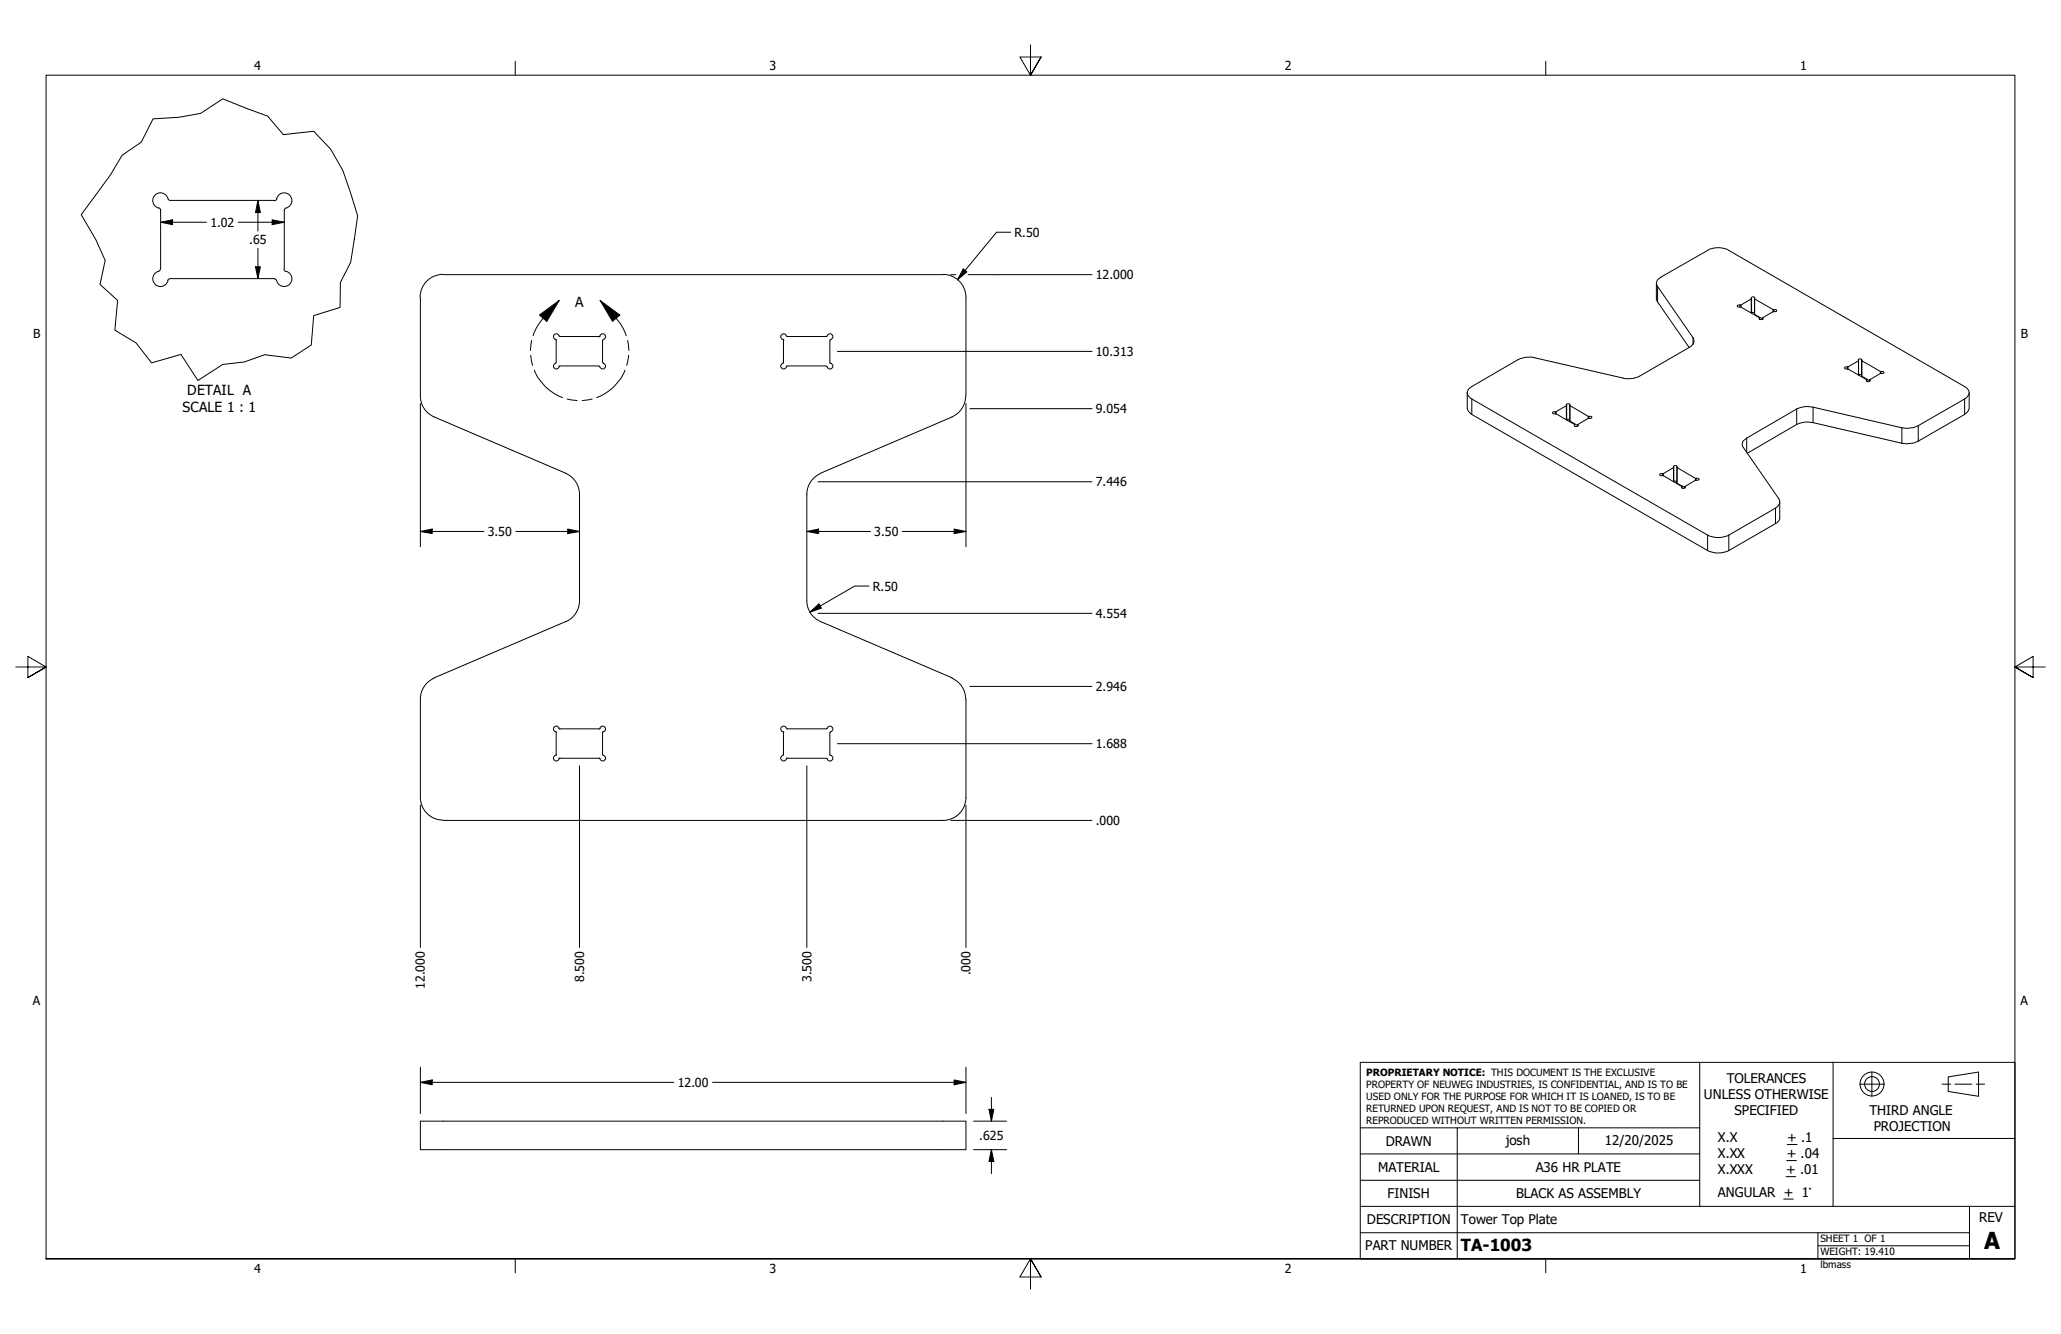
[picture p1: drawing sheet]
<svg xmlns="http://www.w3.org/2000/svg" width="432mm" height="279mm" viewBox="0 0 432 279" stroke-linecap="round" stroke-linejoin="round" font-family="sans-serif">
<!-- layer: Visible (ANSI) -->
<g fill="none" stroke="#000" stroke-width=".21">
<path d="M33.2 43.5l.5 .5M33.6 56.4l-.2 .3a1.64 1.64 0 0 0-1 2.7 1.64 1.64 0 0 0 2.8-.6M33.7 44v12.3M57.5 42h-21.8l-.4-.2a1.64 1.64 0 0 0-2.7-1 1.64 1.64 0 0 0 .6 2.8M57.5 58.4h-21.8l-.6 .4M58 41.6a1.64 1.64 0 0 1 2.8-.6 1.64 1.64 0 0 1-1.1 2.7l-.1 .3M58 41.6l-.5 .4M59.5 56.4l.4 .5M59.6 44v12.3M59.9 56.8a1.64 1.64 0 0 1 .7 2.8 1.64 1.64 0 0 1-2.7-1l-.4-.2M92.8 57.5a4.8 4.8 0 0 0-4.8 4.8M92.8 57.5h104.8"/>
<path d="M197.6 57.5a4.8 4.8 0 0 1 4.8 4.8v20.6M347 59.4v3.2l.2 .5 6.7 9.7M88.1 62.3v20.6M116.4 76.1a.61 .61 0 0 0-.4 .7 .61 .61 0 0 0 .6 .5 .61 .61 0 0 0 .6-.6l.1-.1M116.4 71.1l.2 .2M116.5 71.2v4.7l-.1 .2M117.1 70.4a.6 .6 0 0 0-1-.3 .6 .6 0 0 0 .3 1M117.2 70.4l.1 .1M117.3 76.6h8.2M117.3 70.5h8.2M125.5 70.5h.1a.61 .61 0 0 1 .6-.6 .61 .61 0 0 1 .7 .5 .61 .61 0 0 1-.5 .7M125.5 76.7l.2 .1"/>
<path d="M126.2 71.2v4.7M126.3 75.9l.1 .2M126.4 76.1a.6 .6 0 0 1 .3 1 .6 .6 0 0 1-1-.3M126.4 71.1l-.1 .2M164 76.1a.6 .6 0 0 0-.2 1 .6 .6 0 0 0 1-.3M164.1 71.2v4.7l-.1 .2M164.8 70.4a.61 .61 0 0 0-.7-.5 .61 .61 0 0 0-.5 .7 .61 .61 0 0 0 .6 .5v.2M164.8 70.4l.1 .1M164.9 76.6h8.2M164.9 76.6l-.2 .2M173.1 76.7l.2 .1M173.3 70.4l-.2 .1h-8.2"/>
<path d="M173.3 70.4a.6 .6 0 0 1 1-.3 .6 .6 0 0 1-.3 1M173.9 71.2v4.9a.61 .61 0 0 1 .6 .5 .61 .61 0 0 1-.5 .7 .61 .61 0 0 1-.7-.5M174 71.1l-.1 .2M367 65.5l.3-.1 .3 .1M367 62.5v3.1M367.6 62.5a.33 .33 0 0 0-.4-.4 .33 .33 0 0 0-.2 .5l-2.3 1.3h-.7v.2l.2 .2h.5l3.9 2.3M367.6 62.5l3.9 2.4h.7a.44 .44 0 0 1-.3 .4 .44 .44 0 0 1-.4 0l-2.2 1.3a.35 .35 0 0 1-.3 .3 .35 .35 0 0 1-.4-.3M367.6 62.5v3.3l1.7 1M368.6 66.6v.3M369.3 66.6v.3M389.4 75.6l-2.3 1.3h-.6v.2l.2 .2 .4-.1 4 2.4M389.4 75.6v-.1a.35 .35 0 0 1 .3-.3 .35 .35 0 0 1 .4 .3l3.9 2.4 .5-.1 .2 .2-.2 .2h-.5l-2.3 1.4"/>
<path d="M389.4 78.5h.6M389.4 75.6v2.9M390 75.6v3.2l1.7 1M391.1 79.6l-.1 .1a.36 .36 0 0 0 .4 .3 .36 .36 0 0 0 .3-.4M391.1 79.6v.2M391.7 79.6v.2M88.1 83a4.7 4.7 0 0 0 2.8 4.3l27.7 11.8M118.5 99.1a4.8 4.8 0 0 1 2.9 4.4M171.9 99.2a4.7 4.7 0 0 0-2.9 4.3M199.5 87.3l-27.6 11.8M202.3 83a4.7 4.7 0 0 1-2.9 4.3M307.4 82.2l.1 3.6 .9 1 49.4 28.5a5.1 5.1 0 0 0 4.4 0l10.1-5.8 .6-.9v-3.4"/>
<path d="M308 81.2l10.1-5.9 1.9-.5h1l19.6 4.5 1.5-.1 1.4-.4 10.8-6.3a1.29 1.29 0 0 0 .4-1.8l-7.4-10.7a1.33 1.33 0 0 1 .7-2l9.8-5.5a4.6 4.6 0 0 1 4.4 0l49.4 28.5a1.36 1.36 0 0 1 1 1.3 1.36 1.36 0 0 1-1 1.3l-9.7 5.6-.9 .3-1.5 .2-19.6-4.4-2.1-.1-1.4 .5-10.4 6.1a1.3 1.3 0 0 0-.7 1.9l7.4 10.8a1.33 1.33 0 0 1-.7 1.9l-9.8 5.7a5.1 5.1 0 0 1-4.4 0l-49.8-28.8a1.23 1.23 0 0 1 0-2.1zM328.2 87.9h.7M328.2 85v2.9M328.9 85v3.2l1.7 1M329.9 89l-4-2.4-.4 .1-.3-.2 .3-.3h.5l2.2-1.3a.36 .36 0 0 1 .3-.4 .36 .36 0 0 1 .4 .3v.2l3.8 2.2h.5l.3 .2-.3 .2h-.5l-2.1 1.4M329.9 89a.35 .35 0 0 0 .3 .4 .35 .35 0 0 0 .4-.4M329.9 89v.2M330.6 89v.2M350.6 97.9a.35 .35 0 0 1 .4-.4 .35 .35 0 0 1 .3 .4M350.6 97.9l-2.2 1.4h-.6l-.1 .1 .2 .2h.6l3.9 2.3M350.6 97.9v3M351.3 97.9l3.9 2.3 .3-.1 .5 .2-.3 .3h-.5l-2.2 1.3"/>
<path d="M351.3 97.9v3.3l1.7 .9M412.6 82.2v3.3l-.2 .5-.5 .6-10 5.8-.9 .4-1.5 .2-1-.2-18.6-4.3-1.6-.1-1.9 .5-10.3 6M121.4 103.5v22.3a4.8 4.8 0 0 1-2.9 4.4M169 103.5v22.3a4.7 4.7 0 0 0 2.9 4.4l27.6 11.8M350.6 100.8h.7M352.4 101.9l-.1 .3 .3 .1 .5-.1-.1-.3M352.4 101.9v.3M353 101.9v.3M118.6 130.2l-27.7 11.8M88.1 146.4v20.7M90.9 142.1a4.7 4.7 0 0 0-2.8 4.3M116.4 158.2a.61 .61 0 0 0-.4 .7 .61 .61 0 0 0 .6 .5 .61 .61 0 0 0 .6-.6h.1"/>
<path d="M116.4 153.2l.2 .2M116.5 153.4v4.7M116.6 158l-.2 .2M117.3 158.8h8.2M117.3 152.7h8.2M117.3 152.7h-.1a.61 .61 0 0 0-.6-.6 .61 .61 0 0 0-.6 .5 .61 .61 0 0 0 .4 .7M125.5 152.7h.1a.61 .61 0 0 1 .6-.6 .61 .61 0 0 1 .7 .5 .61 .61 0 0 1-.5 .7M126.2 153.4v4.7M126.2 158l.2 .2M126.4 153.2l-.2 .2M126.4 158.2a.61 .61 0 0 1 .5 .7 .61 .61 0 0 1-.7 .5 .61 .61 0 0 1-.6-.6h-.1M164.1 158a.7 .7 0 0 0-.5 .7 .7 .7 0 0 0 .5 .7l.3-.1 .4-.4"/>
<path d="M164.1 153.4v4.7M164.9 158.8h8.2l.2 .1M164.9 152.7a.7 .7 0 0 0-.6-.6 .7 .7 0 0 0-.7 .5 .65 .65 0 0 0 .6 .7v.1M164.9 158.8l-.2 .1M173.3 152.5l-.2 .2h-8.2M173.3 152.5a.6 .6 0 0 1 1-.2 .6 .6 0 0 1-.3 1M173.9 153.4v4.7M173.9 158l.1 .2M174 158.2a.6 .6 0 0 1 .3 1 .6 .6 0 0 1-1-.3M174 153.3l-.1 .1M199.4 142.1a4.7 4.7 0 0 1 2.9 4.3M202.4 146.4v20.7"/>
<path d="M88.1 167a4.7 4.7 0 0 0 4.7 4.8M92.8 171.8h104.8M202.4 167a4.8 4.8 0 0 1-4.8 4.8M88.1 234.8h114.3v6h-114.3z"/>
</g>
<!-- layer: Visible Narrow (ANSI) -->
<g fill="none" stroke="#000" stroke-width=".21">
<path d="M347.3 60v3.2M354.7 70.7v1.4M364.6 63.9v.4M364.7 63.9v.4M366.9 62.6v2.9M367.6 62.6v3.2M368.6 66.6v.3M369.3 66.6v.3M371.5 64.8v.5M371.7 64.9v.4M387 76.8v.5M387.2 76.8v.5"/>
<path d="M389.4 75.6v2.9M390.1 75.6v3.2M391.1 79.6v.2M391.7 79.6v.2M394 77.8v.4M394.1 77.9v.3M308.4 83.6v3.2M325.9 86.2v.5M326 86.2v.5M328.2 85v2.9M328.9 85v3.2M329.9 89v.2"/>
<path d="M330.6 89v.2M332.7 87.2v.4M332.9 87.2v.4M348.3 99.2v.4M348.5 99.2v.4M350.6 97.9v3M351.3 97.9v3.3M366 91.8v2.9M376.4 85.7v3.2M379.9 85.3v3.2M398.5 89.6v3.2M401.9 89.2v3.2"/>
<path d="M411.6 83.6v3.2M352.4 101.9v.3M353 101.9v.3M355.2 100.2v.4M355.3 100.2v.4M357.8 112.1v3.2M362.2 112.1v3.2M372 106.4v3.3"/>
</g>
<!-- layer: Break Line (ANSI) -->
<path d="M32.1 24.9l5.3-.3 4.6-.9 4.7-3 9.4 3.6 3.3 3.9 6.3-.7 3.6 3.7 2.5 4.5 3.1 9.5-1.4 9.7-2.2 4.3-.1 5.2-5.5 1.7-.5 6.2-4.2 2.7-5.6-.7-4.2 1.5-4.5 .5-5.2 3.4-3.6-5.5-6.2 1.8-3.2-4.2-4.4-2.6 .5-6.3-3.6-3.3 1-5.1-1.9-4.3-3.1-5.2 6.2-8.4 2.4-4.1 4-2.7z" fill="none" stroke="#000" stroke-width=".21"/>
<!-- layer: Detail Boundary (ANSI) -->
<path d="M111.2 74.4l.4 2.1M111.4 71.3l-.3 2.1M112 77.5a10.1 10.1 0 0 0 5.9 5.7M113 66l4.2-3.1-2.6 4.4zM117.2 62.9l-3.4 3.8a9.7 9.7 0 0 0-2.1 3.6M125.7 62.9l4.2 3.1-1.6 1.3zM125.7 62.9l3.4 3.8a9.7 9.7 0 0 1 2.1 3.6M130.9 77.5a10.1 10.1 0 0 1-5.9 5.7M131.5 71.3l.3 2.1M131.7 74.4l-.4 2.1M118.8 83.6l2.1 .3M124.1 83.6l-2.1 .3" fill="none" stroke="#000" stroke-width=".21"/>
<path d="M113 66l4.2-3.1-2.6 4.4zM125.7 62.9l4.2 3.1-1.6 1.3z" fill="#000"/>
<!-- layer: Border (ANSI) -->
<path d="M107.9 12.8v2.9M215.9 9.4v6.3l-2.2-3.8h4.4l-2.2 3.8 2.2-3.8M323.8 12.8v2.9M3.3 139.7h6.4l-3.9-2.2v4.4l3.9-2.2-3.9 2.2M428.5 139.7h-6.4l3.9-2.2v4.4l-3.9-2.2 3.9 2.2M9.7 263.7v-248h412.4v248h-412.4h412.4M107.9 263.7v2.9M218.1 267.5l-2.2-3.8 2.2 3.8h-4.4l2.2-3.8v6.3M323.8 263.7v2.9" fill="none" stroke="#000" stroke-width=".21"/>
<!-- layer: Title (ANSI) -->
<g fill="none" stroke="#000" stroke-width=".21">
<path d="M285 222.5h137.1v41.2h-137.1zM285 236.2h71.1M305.3 236.2v27.5M330.7 236.2v5.5M356.1 222.5v30.2M374.5 239.7h2M384 222.5v15.9M389.6 227.1h5.1M392.2 224.5v5.1M406.9 227.1h1.8M408.2 225.6l6.3-1.1v5.1l-6.3-1zM409.6 227.1h3.5"/>
<path d="M414 227.1h1.8M422.1 238.4h-38.1v14.3M285 258.2h127.6M285 252.7h137.1M285 247.2h71.1M285 241.7h71.1M373.7 251.1h2M374.2 246.4h2M374.3 243.1h2.1M380.9 258.2v5.5M412.6 252.7v11M380.9 260.9h31.7"/>
<circle cx="392.2" cy="227" r="2.51"/>
<circle cx="392.2" cy="227" r="1.56"/>
</g>
<!-- layer: Dimension (ANSI) -->
<g fill="none" stroke="#000" stroke-width=".21">
<path d="M33.7 46.5l2.4-.5v1.1zM33.7 46.5h9.5M49.9 46.5h9.7M53.5 55.9h1l-.5 2.5zM54 42l.5 2.5h-1zM54 42v6.4M54 52v6.4M57 46l2.6 .5-2.6 .6zM199.2 57.5h1M201.8 56.3l.8 .7-2 1.6zM202.8 57.5h26M211.8 48.6h-3l-8.2 10"/>
<path d="M175.5 73.6h53.3M88.1 84.5v30M202.4 84.5v30M203.2 85.6h25.6M88.1 111.3l2.5-.5v1zM88.1 111.3h13.3M108.1 111.3h13.3M118.9 110.8l2.5 .5-2.5 .5zM169 111.3l2.5-.5v1zM169 111.3h13.4M171.4 100.9h57.4M189 111.3h13.4"/>
<path d="M199.9 110.8l2.5 .5-2.5 .5zM169.7 128.2l1.9-1.7 .5 .9zM171.4 128.5h57.4M182.1 122.7h-3l-9.4 5.5M175.5 155.8h53.3M203.2 143.8h25.6M88.1 168.7v29.7M121.4 160.4v38M169 160.4v38M199.2 171.8h29.6M202.4 168.7v29.7M88.1 226.7l2.5-.5v1z"/>
<path d="M88.1 223.5v9.7M88.1 226.7h53.1M149.3 226.7h53.1M199.9 226.2l2.5 .5-2.5 .5zM202.4 223.5v9.7M204 234.8h6.9M207.2 232.3h1l-.5 2.5zM207.7 229.9v4.9M204 240.8h6.9M207.7 240.8l.5 2.5h-1zM207.7 240.8v5"/>
</g>
<g fill="#000">
<path d="M33.7 46.5l2.4-.5v1.1zM53.5 55.9h1l-.5 2.5zM54 42l.5 2.5h-1zM57 46l2.6 .5-2.6 .6zM201.8 56.3l.8 .7-2 1.6zM88.1 111.3l2.5-.5v1zM118.9 110.8l2.5 .5-2.5 .5zM169 111.3l2.5-.5v1zM199.9 110.8l2.5 .5-2.5 .5zM169.7 128.2l1.9-1.7 .5 .9zM88.1 226.7l2.5-.5v1zM199.9 226.2l2.5 .5-2.5 .5z"/>
<path d="M207.2 232.3h1l-.5 2.5zM207.7 240.8l.5 2.5h-1z"/>
</g>
<text font-size="4.9" x="415.7" y="261.6">A</text>
<text font-size="3.5" x="306.1" y="262">TA-1003</text>
<g font-size="2.9">
<text x="120.5" y="64.3">A</text>
<text x="39.2" y="82.7">DETAIL A</text>
<text x="38.2" y="86.2">SCALE 1 : 1</text>
</g>
<g font-size="2.8">
<text x="361.8" y="226.9">TOLERANCES</text>
<text x="357" y="230.3">UNLESS OTHERWISE</text>
<text x="363.4" y="233.6">SPECIFIED</text>
<text x="391.7" y="233.5">THIRD ANGLE</text>
<text x="290.3" y="240">DRAWN</text>
<text x="315.5" y="239.7">josh</text>
<text x="336.2" y="239.8">12/20/2025</text>
<text x="359.9" y="239.3">X.X</text>
<text x="374.5" y="239.3">+ .1</text>
<text x="392.6" y="236.8">PROJECTION</text>
<text x="288.7" y="245.5">MATERIAL</text>
<text x="321.8" y="245.5">A36 HR PLATE</text>
<text x="359.9" y="242.6">X.XX</text>
<text x="359.9" y="245.9">X.XXX</text>
<text x="374.2" y="245.9">+ .01</text>
<text x="374.3" y="242.6">+ .04</text>
<text x="290.7" y="251">FINISH</text>
<text x="317.6" y="251">BLACK AS ASSEMBLY</text>
<text x="359.9" y="250.7">ANGULAR + 1°</text>
<text x="286.4" y="256.4">DESCRIPTION</text>
<text x="306.1" y="256.3">Tower Top Plate</text>
<text x="414.7" y="256">REV</text>
<text x="286" y="261.9">PART NUMBER</text>
</g>
<g font-size="2.6">
<text x="53.3" y="14.7">4</text>
<text x="161.2" y="14.7">3</text>
<text x="269.2" y="14.7">2</text>
<text x="377.1" y="14.7">1</text>
<text x="44.1" y="47.5">1.02</text>
<text x="52.2" y="51.1">.65</text>
<text x="212.5" y="49.6">R.50</text>
<text x="229.6" y="58.5">12.000</text>
<text x="6.9" y="70.8">B</text>
<text x="423.4" y="70.8">B</text>
<text x="229.6" y="74.5">10.313</text>
<text x="229.6" y="86.6">9.054</text>
<text x="229.6" y="101.9">7.446</text>
<text x="102.2" y="112.3">3.50</text>
<text x="183.1" y="112.3">3.50</text>
<text x="182.9" y="123.7">R.50</text>
<text x="229.6" y="129.3">4.554</text>
<text x="229.6" y="144.7">2.946</text>
<text x="229.6" y="156.7">1.688</text>
<text x="229.6" y="172.8">.000</text>
<text x="89" y="207.1" transform="rotate(-90 89 207.1)">12.000</text>
<text x="122.4" y="205.7" transform="rotate(-90 122.4 205.7)">8.500</text>
<text x="170" y="205.7" transform="rotate(-90 170 205.7)">3.500</text>
<text x="203.3" y="204.3" transform="rotate(-90 203.3 204.3)">.000</text>
<text x="6.9" y="210.5">A</text>
<text x="423.3" y="210.5">A</text>
<text x="142" y="227.6">12.00</text>
<text x="205.2" y="238.8">.625</text>
<text x="53.3" y="266.6">4</text>
<text x="161.2" y="266.6">3</text>
<text x="269.2" y="266.6">2</text>
<text x="377.1" y="266.6">1</text>
</g>
<g font-size="2.1">
<text x="286.3" y="225.4">PROPRIETARY NOTICE: THIS DOCUMENT IS THE EXCLUSIVE</text>
<text x="286.3" y="227.8">PROPERTY OF NEUWEG INDUSTRIES, IS CONFIDENTIAL, AND IS TO BE</text>
<text x="286.3" y="230.4">USED ONLY FOR THE PURPOSE FOR WHICH IT IS LOANED, IS TO BE</text>
<text x="286.3" y="232.9">RETURNED UPON REQUEST, AND IS NOT TO BE COPIED OR</text>
<text x="286.3" y="235.4">REPRODUCED WITHOUT WRITTEN PERMISSION.</text>
<text x="381.4" y="260.2">SHEET 1 OF 1</text>
<text x="381.4" y="263">WEIGHT: 19.410</text>
<text x="381.4" y="265.5">lbmass</text>
</g>
</svg>
